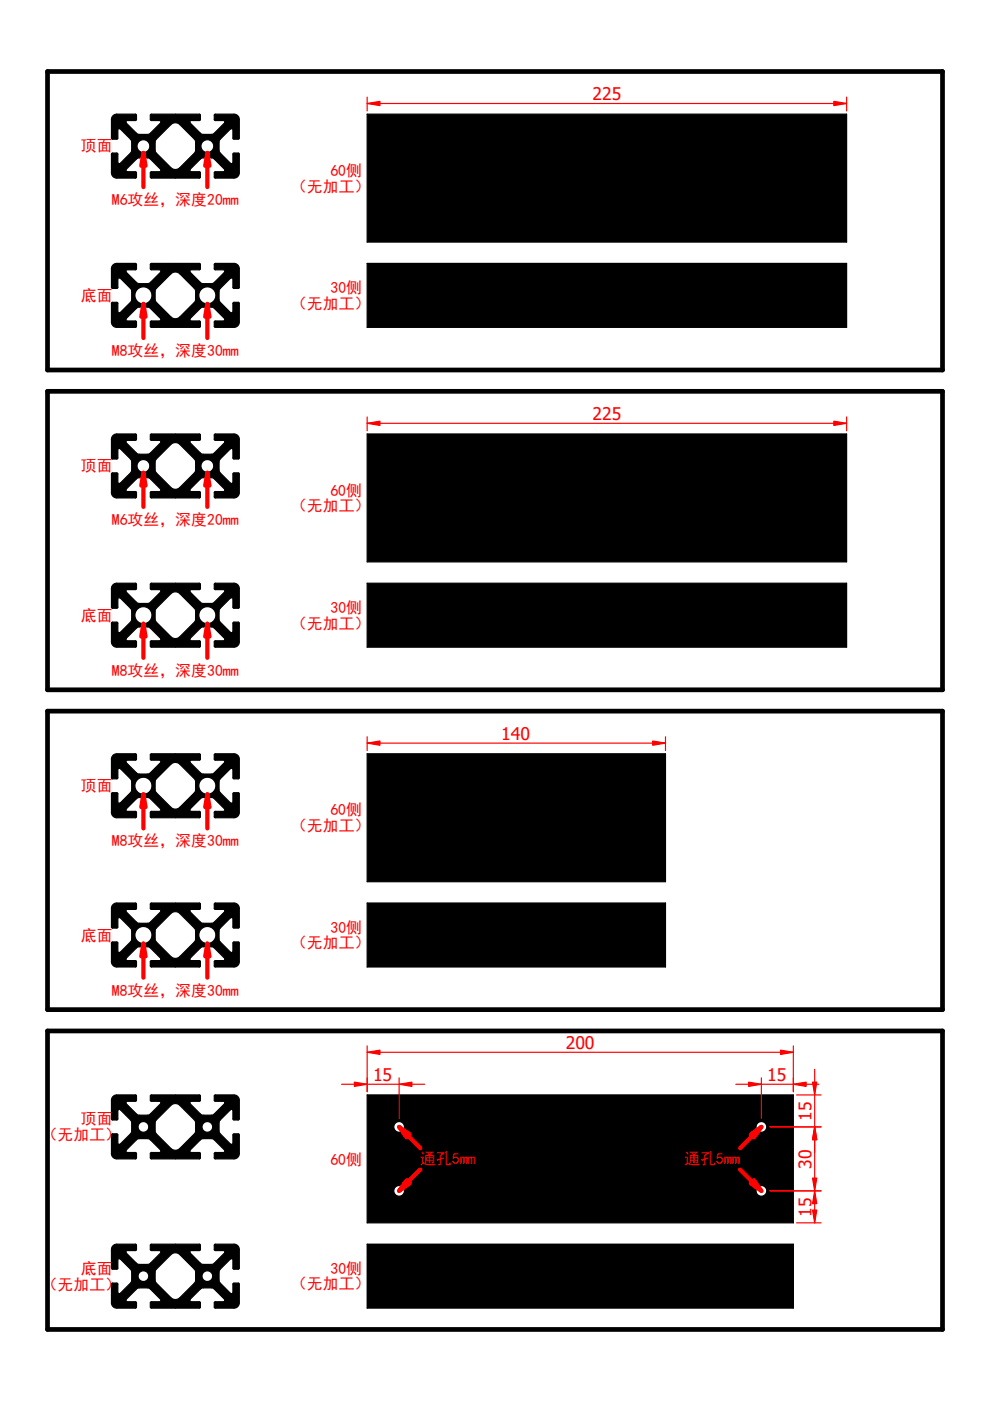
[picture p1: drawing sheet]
<svg xmlns="http://www.w3.org/2000/svg" width="210mm" height="297mm" viewBox="0 0 210 297" stroke-linecap="round" stroke-linejoin="round" font-family="sans-serif">
<g fill="none" stroke="#000" stroke-width=".25">
<path d="M24 24.5l.7-.3h4.1l.1 1.3-2 .1-.2 .1v.3l2.4 2.4 2.2 .1 .6-.2 2.2-2.3-.2-.4-1.9-.1-.1-1.1 .1-.2h10.3l.2 .2-.1 1.1-2 .1-.1 .1v.3l2.4 2.4 2.1 .1 .6-.2 2.3-2.3-.2-.4-2-.1v-1.2h4.6l.4 .4 .2 .5v4.2l-.2 .1-1.1-.1v-1.9l-.2-.2h-.3l-2.3 2.4-.2 2.2 .3 .5 2.3 2.3 .4-.2v-2h1.3l-.1 4.6-.4 .5-.5 .2-4.1-.1-.2-.1 .1-1.1 2-.1 .2-.2-.1-.3-2.4-2.3-2.1-.1-.6 .2-2.2 2.3 .1 .4 2 .1 .1 1.1-.2 .1-10.2 .1-.2-.2v-1.1l2-.1 .2-.2v-.3l-2.4-2.3-2.2-.1-.5 .2-2.3 2.3 .2 .4 1.9 .1 .1 1.2-4.1 .1-.5-.1-.5-.4-.2-.5v-4.2l.2-.1h1.1l.1 2 .2 .2h.3l2.3-2.4 .1-2.2-.2-.6-2.3-2.2-.4 .2-.1 1.9h-1.2l-.1-4.2zM36.2 26.4l.9-.4 .8 .3 3.3 3.2 .3 .5v1.9l-.2 .4-3.2 3.3-.8 .3h-.5l-.5-.3-3.2-3.2-.2-.4v-1.9l.1-.4zM24 56.2l.7-.4 4.1 .1 .1 1.2-2 .1-.2 .2v.3l2.4 2.3 2.2 .1 .6-.2 2.2-2.3-.2-.4h-1.9l-.1-1.1 .1-.2 10.3-.1 .2 .3-.1 1-2 .1-.1 .2v.3l2.4 2.3 2.1 .1 .6-.2 2.3-2.3-.2-.4-2-.1v-1.2l4.6 .1 .4 .3 .2 .5v4.2l-.2 .2-1.1-.1v-2l-.2-.2-.3 .1-2.3 2.3-.2 2.2 .3 .6 2.3 2.2 .4-.2v-1.9h1.3l-.1 4.6-.4 .4-.5 .2h-4.1l-.2-.2 .1-1.1 2-.1 .2-.1-.1-.3-2.4-2.4-2.1-.1-.6 .2-2.2 2.4 .1 .3 2 .1 .1 1.1-.2 .2h-10.2l-.2-.2v-1.1l2-.1 .2-.1v-.3l-2.4-2.4-2.2-.1-.5 .2-2.3 2.4 .2 .3 1.9 .1 .1 1.2-4.1 .1-.5-.1-.5-.4-.2-.5v-4.2l.2-.1 1.1 .1 .1 1.9 .2 .2h.3l2.3-2.4 .1-2.2-.2-.5-2.3-2.3-.4 .2-.1 2h-1.2l-.1-4.2zM36.2 58.1l.9-.4 .8 .2 3.3 3.3 .3 .5v1.8l-.2 .5-3.2 3.2-.8 .4-.5-.1-.5-.3-3.2-3.1-.2-.5v-1.9l.1-.4zM24 92.3l.7-.3h4.1l.1 1.3-2 .1-.2 .1v.3l2.4 2.4 2.2 .1 .6-.2 2.2-2.3-.2-.4-1.9-.1-.1-1.1 .1-.2h10.3l.2 .2-.1 1.1-2 .1-.1 .1v.3l2.4 2.4 2.1 .1 .6-.2 2.3-2.3-.2-.4-2-.1v-1.2h4.6l.4 .4 .2 .5v4.2l-.2 .1-1.1-.1v-1.9l-.2-.2h-.3l-2.3 2.4-.2 2.2 .3 .5 2.3 2.3 .4-.2v-2h1.3l-.1 4.6-.4 .5-.5 .2h-4.1l-.2-.2 .1-1.1 2-.1 .2-.2-.1-.3-2.4-2.3-2.1-.1-.6 .2-2.2 2.3 .1 .4 2 .1 .1 1.1-.2 .2h-10.2l-.2-.2v-1.1l2-.1 .2-.2v-.3l-2.4-2.3-2.2-.1-.5 .2-2.3 2.3 .2 .4 1.9 .1 .1 1.2-4.1 .1-.5-.1-.5-.4-.2-.5v-4.2l.2-.1h1.1l.1 2 .2 .2h.3l2.3-2.4 .1-2.2-.2-.6-2.3-2.2-.4 .2-.1 1.9h-1.2l-.1-4.1zM36.2 94.2l.9-.4 .8 .3 3.3 3.2 .3 .5v1.9l-.2 .4-3.2 3.3-.8 .3h-.5l-.5-.3-3.2-3.1-.2-.5v-1.9l.1-.4zM24 124l.7-.3h4.1l.1 1.2-2 .1-.2 .2v.3l2.4 2.3 2.2 .1 .6-.2 2.2-2.3-.2-.4h-1.9l-.1-1.1 .1-.2h10.3l.2 .2-.1 1-2 .1-.1 .2v.3l2.4 2.3 2.1 .1 .6-.2 2.3-2.3-.2-.4-2-.1v-1.2l4.6 .1 .4 .3 .2 .6v4.1l-.2 .2-1.1-.1v-2l-.2-.2-.3 .1-2.3 2.4-.2 2.1 .3 .6 2.3 2.2 .4-.1v-2h1.3l-.1 4.6-.4 .4-.5 .2h-4.1l-.2-.2 .1-1.1h2l.2-.2-.1-.3-2.4-2.4-2.1-.1-.6 .3-2.2 2.3 .1 .4h2l.1 1.1-.2 .2h-10.2l-.2-.2v-1.1h2l.2-.2v-.3l-2.4-2.4-2.2-.1-.5 .3-2.3 2.3 .2 .4h1.9l.1 1.3h-4.1l-.5-.1-.5-.4-.2-.5v-4.2l.2-.1 1.1 .1 .1 2 .2 .1h.3l2.3-2.4 .1-2.1-.2-.6-2.3-2.3-.4 .2-.1 2h-1.2l-.1-4.2zM36.2 125.9l.9-.4 .8 .2 3.3 3.3 .3 .5v1.9l-.2 .4-3.2 3.2-.8 .4-.5-.1-.5-.3-3.2-3.1-.2-.5v-1.9l.1-.4zM24 160.1l.7-.3 4.1 .1 .1 1.2-2 .1-.2 .1v.4l2.4 2.3 2.2 .1 .6-.2 2.2-2.3-.2-.4-1.9-.1-.1-1.1 .1-.2h10.3l.2 .2-.1 1.1-2 .1-.1 .1v.4l2.4 2.3 2.1 .1 .6-.2 2.3-2.3-.2-.4-2-.1v-1.2h4.6l.4 .4 .2 .5v4.2l-.2 .1-1.1-.1v-1.9l-.2-.2h-.3l-2.3 2.4-.2 2.2 .3 .6 2.3 2.2 .4-.2v-2h1.3l-.1 4.6-.4 .5-.5 .2h-4.1l-.2-.2 .1-1.1 2-.1 .2-.1-.1-.4-2.4-2.3-2.1-.1-.6 .2-2.2 2.3 .1 .4 2 .1 .1 1.1-.2 .2h-10.2l-.2-.2v-1.1l2-.1 .2-.1v-.4l-2.4-2.3-2.2-.1-.5 .2-2.3 2.3 .2 .4 1.9 .1 .1 1.2-4.1 .1-.5-.1-.5-.4-.2-.5v-4.2l.2-.1h1.1l.1 2 .2 .2h.3l2.3-2.4 .1-2.2-.2-.6-2.3-2.2-.4 .2-.1 1.9h-1.2l-.1-4.1zM36.2 162l.9-.3 .8 .2 3.3 3.2 .3 .5v1.9l-.2 .5-3.2 3.2-.8 .3h-.5l-.5-.3-3.2-3.1-.2-.5v-1.9l.1-.4zM24 191.8l.7-.3h4.1l.1 1.3h-2l-.2 .2v.3l2.4 2.3 2.2 .2 .6-.3 2.2-2.3-.2-.4h-1.9l-.1-1.1 .1-.2h10.3l.2 .2-.1 1-2 .1-.1 .2v.3l2.4 2.3 2.1 .2 .6-.3 2.3-2.3-.2-.4h-2v-1.3l4.6 .1 .4 .3 .2 .6v4.1l-.2 .2-1.1-.1v-2l-.2-.2-.3 .1-2.3 2.4-.2 2.1 .3 .6 2.3 2.2 .4-.1v-2h1.3l-.1 4.6-.4 .4-.5 .2h-4.1l-.2-.2 .1-1.1h2l.2-.2-.1-.3-2.4-2.4-2.1-.1-.6 .3-2.2 2.3 .1 .4h2l.1 1.1-.2 .2h-10.2l-.2-.2v-1.1h2l.2-.2v-.3l-2.4-2.4-2.2-.1-.5 .3-2.3 2.3 .2 .4h1.9l.1 1.3h-4.1l-.5-.1-.5-.3-.2-.6v-4.1l.2-.2 1.1 .1 .1 2 .2 .1h.3l2.3-2.4 .1-2.1-.2-.6-2.3-2.3-.4 .2-.1 2h-1.2l-.1-4.2zM36.2 193.7l.9-.4 .8 .2 3.3 3.3 .3 .5v1.9l-.2 .4-3.2 3.2-.8 .4-.5-.1-.5-.2-3.2-3.2-.2-.5v-1.8l.1-.5z"/>
<path d="M24 232.5l.7-.4 4.1 .1 .1 1.2-2 .1-.2 .2v.3l2.4 2.3 2.2 .1 .6-.2 2.2-2.3-.2-.4h-1.9l-.1-1.1 .1-.2 10.3-.1 .2 .3-.1 1-2 .1-.1 .2v.3l2.4 2.3 2.1 .1 .6-.2 2.3-2.3-.2-.4-2-.1v-1.2l4.6 .1 .4 .3 .2 .5v4.2l-.2 .2-1.1-.1v-2l-.2-.2-.3 .1-2.3 2.3-.2 2.2 .3 .6 2.3 2.2 .4-.2v-1.9h1.3l-.1 4.6-.4 .4-.5 .2h-4.1l-.2-.2 .1-1.1 2-.1 .2-.1-.1-.3-2.4-2.4-2.1-.1-.6 .2-2.2 2.3 .1 .4 2 .1 .1 1.1-.2 .2h-10.2l-.2-.2v-1.1l2-.1 .2-.1v-.3l-2.4-2.4-2.2-.1-.5 .2-2.3 2.3 .2 .4 1.9 .1 .1 1.2-4.1 .1-.5-.1-.5-.4-.2-.5v-4.2l.2-.1 1.1 .1 .1 1.9 .2 .2h.3l2.3-2.4 .1-2.2-.2-.5-2.3-2.3-.4 .2-.1 2h-1.2l-.1-4.2zM36.2 234.4l.9-.4 .8 .2 3.3 3.3 .3 .5v1.8l-.2 .5-3.2 3.2-.8 .4-.5-.1-.5-.3-3.2-3.1-.2-.5v-1.9l.1-.4zM24 264.1l.7-.3h4.1l.1 1.3h-2l-.2 .2v.3l2.4 2.4 2.2 .1 .6-.3 2.2-2.3-.2-.4h-1.9l-.1-1.1 .1-.2h10.3l.2 .2-.1 1.1h-2l-.1 .2v.3l2.4 2.4 2.1 .1 .6-.3 2.3-2.3-.2-.4h-2v-1.3l4.6 .1 .4 .3 .2 .6v4.2l-.2 .1-1.1-.1v-2l-.2-.1h-.3l-2.3 2.4-.2 2.1 .3 .6 2.3 2.3 .4-.2v-2h1.3l-.1 4.6-.4 .5-.5 .1h-4.1l-.2-.2 .1-1.1h2l.2-.2-.1-.3-2.4-2.3-2.1-.1-.6 .2-2.2 2.3 .1 .4 2 .1 .1 1-.2 .2h-10.2l-.2-.2v-1l2-.1 .2-.2v-.3l-2.4-2.3-2.2-.1-.5 .2-2.3 2.3 .2 .4h1.9l.1 1.3h-4.1l-.5-.1-.5-.3-.2-.6v-4.1l.2-.2 1.1 .1 .1 2 .2 .2 .3-.1 2.3-2.3 .1-2.2-.2-.6-2.3-2.2-.4 .1-.1 2h-1.2l-.1-4.2zM36.2 266l.9-.4 .8 .2 3.3 3.3 .3 .5v1.9l-.2 .4-3.2 3.3-.8 .3h-.5l-.5-.3-3.2-3.2-.2-.5v-1.8l.1-.5z"/>
<circle cx="30.4" cy="31" r="1.36"/>
<circle cx="44" cy="31" r="1.36"/>
<circle cx="30.4" cy="62.6" r="1.81"/>
<circle cx="44" cy="62.6" r="1.81"/>
<circle cx="30.4" cy="98.8" r="1.36"/>
<circle cx="44" cy="98.8" r="1.36"/>
<circle cx="30.4" cy="130.4" r="1.81"/>
<circle cx="44" cy="130.4" r="1.81"/>
<circle cx="30.4" cy="166.6" r="1.81"/>
<circle cx="44" cy="166.6" r="1.81"/>
<circle cx="30.4" cy="198.2" r="1.81"/>
<circle cx="44" cy="198.2" r="1.81"/>
</g>
<g fill="#000">
<path d="M24 24.5l-.4 .8v4.1l.2 .1h1.1l.1-2.1 .4-.1 2.4 2.4 .1 2.1-.2 .6-2.3 2.3-.4-.2-.1-2h-1.2l-.1 4.1a1.13 1.13 0 0 0 1.2 1.2l4.1-.1v-1.2l-2.1-.1-.1-.4 2.3-2.3 .6-.2 2.1 .1 2.4 2.4v.3l-.2 .1-2 .1v1l.2 .3 10.2-.1 .2-.1-.1-1.1-2-.1-.1-.4 2.4-2.4 2.1-.1 .6 .2 2.3 2.3-.2 .4-2 .1v1.2l4.1 .1a1.13 1.13 0 0 0 1.1-1.2v-4.1h-1.2l-.1 2-.4 .2-2.3-2.3-.3-.6 .1-2.1 2.4-2.4h.3l.2 .2v1.9l1.1 .1 .2-.1v-4.2a1.13 1.13 0 0 0-1.1-1l-4.1 .1v1.2l2 .1 .2 .3-2.3 2.4-.6 .2-2.1-.1-2.4-2.4v-.3l.2-.1 1.9-.1 .1-1.1-.2-.2h-10.3l-.1 .2v1.1l2.1 .1 .1 .3-2.3 2.4-.5 .2-2.1-.1-2.5-2.4v-.3l.2-.1 2-.1v-1.1l-.1-.2h-4.1zM29.1 31a1.36 1.36 0 0 0 2.7 0 1.36 1.36 0 0 0-2.7 0zM42.6 31a1.36 1.36 0 0 0 2.7 0 1.36 1.36 0 0 0-2.7 0zM36.2 26.4a1.35 1.35 0 0 1 1.9 0l3.2 3.2 .2 .5v1.8l-.2 .4-3.2 3.2a1.35 1.35 0 0 1-1.9 0l-3.1-3.1-.2-.6v-1.7l.1-.4z" fill-rule="evenodd"/>
<path d="M24 56.1l-.4 .8v4.1l.2 .2 1.1-.1 .1-2 .4-.2 2.4 2.4 .1 2.2-.2 .6-2.3 2.2-.4-.2-.1-1.9h-1.2l-.1 4.1a1.13 1.13 0 0 0 1.2 1.1l4.1-.1v-1.2l-2.1-.1-.1-.3 2.3-2.4 .6-.2 2.1 .1 2.4 2.4v.3l-.2 .2h-2v1.1l.2 .2h10.2l.2-.2-.1-1.1-2-.1-.1-.4 2.4-2.4 2.1-.1 .6 .3 2.3 2.3-.2 .4h-2v1.2l4.1 .1a1.13 1.13 0 0 0 1.1-1.1v-4.1h-1.2l-.1 2-.4 .1-2.3-2.3-.3-.5 .1-2.1 2.4-2.5h.3l.2 .2v2l1.1 .1 .2-.2v-4.1a1.13 1.13 0 0 0-1.1-1.1l-4.1 .1v1.2l2 .1 .2 .4-2.3 2.3-.6 .2-2.1-.1-2.4-2.3v-.4l.2-.1 1.9-.1 .1-1-.2-.3-10.3 .1-.1 .2v1l2.1 .1 .1 .4-2.3 2.3-.5 .2-2.1-.1-2.5-2.3v-.4l.2-.1 2-.1v-1l-.1-.2-4.1-.1zM36.2 58.1a1.35 1.35 0 0 1 1.9 0l3.2 3.1 .2 .6v1.8l-.2 .4-3.2 3.2a1.35 1.35 0 0 1-1.9 0l-3.1-3.2-.2-.5v-1.8l.1-.4zM28.6 62.6a1.81 1.81 0 0 0 3.6 0 1.81 1.81 0 0 0-3.6 0zM42.2 62.6a1.81 1.81 0 0 0 3.6 0 1.81 1.81 0 0 0-3.6 0z" fill-rule="evenodd"/>
<path d="M24 92.3l-.4 .8v4.1l.2 .1h1.1l.1-2.1 .4-.1 2.4 2.4 .1 2.1-.2 .7-2.3 2.2-.4-.2-.1-2h-1.2l-.1 4.1a1.13 1.13 0 0 0 1.2 1.2l4.1-.1v-1.2l-2.1-.1-.1-.3 2.3-2.4 .6-.2 2.1 .1 2.4 2.4v.3l-.2 .1-2 .1v1l.2 .3h10.2l.2-.2-.1-1.1-2-.1-.1-.4 2.4-2.4 2.1-.1 .6 .2 2.3 2.3-.2 .4-2 .1v1.2l4.1 .1a1.13 1.13 0 0 0 1.1-1.2v-4.1h-1.2l-.1 2.1-.4 .1-2.3-2.3-.3-.6 .1-2.1 2.4-2.4h.3l.2 .2v1.9l1.1 .1 .2-.1v-4.1a1.13 1.13 0 0 0-1.1-1.1l-4.1 .1v1.2l2 .1 .2 .3-2.3 2.4-.6 .2-2.1-.1-2.4-2.4v-.3l.2-.1 1.9-.1 .1-1.1-.2-.2h-10.3l-.1 .2v1.1l2.1 .1 .1 .3-2.3 2.4-.5 .2-2.1-.1-2.5-2.4v-.3l.2-.1 2-.1v-1.1l-.1-.2h-4.1zM29.1 98.8a1.36 1.36 0 0 0 2.7 0 1.36 1.36 0 0 0-2.7 0zM42.6 98.8a1.36 1.36 0 0 0 2.7 0 1.36 1.36 0 0 0-2.7 0zM36.2 94.2a1.35 1.35 0 0 1 1.9 0l3.2 3.2 .2 .5v1.8l-.2 .4-3.2 3.2a1.35 1.35 0 0 1-1.9 0l-3.1-3.1-.2-.6v-1.7l.1-.4z" fill-rule="evenodd"/>
<path d="M24 124l-.4 .7v4.1l.2 .2 1.1-.1 .1-2 .4-.2 2.4 2.5 .1 2.1-.2 .6-2.3 2.2-.4-.2-.1-1.9h-1.2l-.1 4.1a1.13 1.13 0 0 0 1.2 1.1h4.1v-1.3l-2.1-.1-.1-.3 2.3-2.4 .6-.2 2.1 .1 2.4 2.4v.3l-.2 .2h-2v1.1l.2 .2h10.2l.2-.2-.1-1.1-2-.1-.1-.4 2.4-2.4 2.1-.1 .6 .3 2.3 2.3-.2 .4h-2v1.2l4.1 .1a1.13 1.13 0 0 0 1.1-1.1v-4.1h-1.2l-.1 2-.4 .1-2.3-2.2-.3-.6 .1-2.1 2.4-2.5h.3l.2 .2v2l1.1 .1 .2-.2v-4.1a1.13 1.13 0 0 0-1.1-1h-4.1v1.2l2 .1 .2 .4-2.3 2.3-.6 .2h-2.1l-2.4-2.4v-.3l.2-.2 1.9-.1 .1-1-.2-.2h-10.3l-.1 .2v1l2.1 .1 .1 .4-2.3 2.3-.5 .2h-2.1l-2.5-2.4v-.3l.2-.2 2-.1v-1l-.1-.2h-4.1zM36.2 125.9a1.35 1.35 0 0 1 1.9 0l3.2 3.1 .2 .6v1.8l-.2 .4-3.2 3.2a1.35 1.35 0 0 1-1.9 0l-3.1-3.1-.2-.6v-1.8l.1-.4zM28.6 130.4a1.81 1.81 0 0 0 3.6 0 1.81 1.81 0 0 0-3.6 0zM42.2 130.4a1.81 1.81 0 0 0 3.6 0 1.81 1.81 0 0 0-3.6 0z" fill-rule="evenodd"/>
<path d="M24 160.1l-.4 .8v4.1l.2 .1h1.1l.1-2.1 .4-.1 2.4 2.4 .1 2.1-.2 .7-2.3 2.2-.4-.2-.1-2h-1.2l-.1 4.1a1.13 1.13 0 0 0 1.2 1.2l4.1-.1v-1.2l-2.1-.1-.1-.3 2.3-2.4 .6-.2 2.1 .1 2.4 2.4v.3l-.2 .1-2 .1v1.1l.2 .2h10.2l.2-.2-.1-1.1-2-.1-.1-.4 2.4-2.4 2.1-.1 .6 .2 2.3 2.4-.2 .3-2 .1v1.2l4.1 .1a1.13 1.13 0 0 0 1.1-1.2v-4.1h-1.2l-.1 2.1-.4 .1-2.3-2.3-.3-.6 .1-2.1 2.4-2.4h.3l.2 .2v2h1.1l.2-.1v-4.1a1.13 1.13 0 0 0-1.1-1.1l-4.1 .1v1.2l2 .1 .2 .3-2.3 2.4-.6 .2-2.1-.1-2.4-2.4v-.3l.2-.1 1.9-.1 .1-1.1-.2-.2h-10.3l-.1 .2v1.1l2.1 .1 .1 .3-2.3 2.4-.5 .2-2.1-.1-2.5-2.4v-.3l.2-.1 2-.1v-1.1l-.1-.2h-4.1zM36.2 162a1.35 1.35 0 0 1 1.9 0l3.2 3.2 .2 .6v1.7l-.2 .4-3.2 3.3a1.35 1.35 0 0 1-1.9 0l-3.1-3.2-.2-.6v-1.7l.1-.4zM28.6 166.6a1.81 1.81 0 0 0 3.6 0 1.81 1.81 0 0 0-3.6 0zM42.2 166.6a1.81 1.81 0 0 0 3.6 0 1.81 1.81 0 0 0-3.6 0z" fill-rule="evenodd"/>
<path d="M24 191.8l-.4 .7v4.1l.2 .2 1.1-.1 .1-2 .4-.1 2.4 2.4 .1 2.1-.2 .6-2.3 2.2-.4-.2-.1-1.9h-1.2l-.1 4.1a1.13 1.13 0 0 0 1.2 1.1h4.1v-1.3h-2.1l-.1-.4 2.3-2.4 .6-.2 2.1 .1 2.4 2.4v.3l-.2 .2h-2v1.1l.2 .2h10.2l.2-.2-.1-1.1h-2l-.1-.5 2.4-2.4 2.1-.1 .6 .3 2.3 2.3-.2 .4h-2v1.2l4.1 .1a1.13 1.13 0 0 0 1.1-1.1v-4.1h-1.2l-.1 2-.4 .1-2.3-2.2-.3-.6 .1-2.1 2.4-2.4h.3l.2 .1v2l1.1 .1 .2-.2v-4.1a1.13 1.13 0 0 0-1.1-1h-4.1v1.2l2 .1 .2 .4-2.3 2.3-.6 .3-2.1-.1-2.4-2.4v-.3l.2-.2h1.9l.1-1.1-.2-.2h-10.3l-.1 .2v1l2.1 .1 .1 .4-2.3 2.3-.5 .3-2.1-.1-2.5-2.4v-.3l.2-.2h2v-1.1l-.1-.2h-4.1zM36.2 193.7a1.35 1.35 0 0 1 1.9 0l3.2 3.1 .2 .6v1.8l-.2 .4-3.2 3.2a1.35 1.35 0 0 1-1.9 0l-3.1-3.1-.2-.6v-1.8l.1-.4zM28.6 198.2a1.81 1.81 0 0 0 3.6 0 1.81 1.81 0 0 0-3.6 0zM42.2 198.2a1.81 1.81 0 0 0 3.6 0 1.81 1.81 0 0 0-3.6 0z" fill-rule="evenodd"/>
</g>
<path d="M44 64.4l.4 2.7h-.9z" fill="#f00"/>
<path d="M44 64.4l.4 2.7h-.9z" fill="#f00" stroke="#f00" stroke-width=".9"/>
<path d="M44 64.4v7.3" fill="none" stroke="#f00" stroke-width=".9"/>
<path d="M30.4 64.4l.5 2.7h-.9z" fill="#f00"/>
<path d="M30.4 64.4l.5 2.7h-.9z" fill="#f00" stroke="#f00" stroke-width=".9"/>
<path d="M30.4 64.4v7.3" fill="none" stroke="#f00" stroke-width=".9"/>
<path d="M44 32.4l.4 2.7h-.9z" fill="#f00"/>
<path d="M44 32.4l.4 2.7h-.9z" fill="#f00" stroke="#f00" stroke-width=".9"/>
<path d="M44 32.4v7.3" fill="none" stroke="#f00" stroke-width=".9"/>
<path d="M30.4 32.4l.5 2.7h-.9z" fill="#f00"/>
<path d="M30.4 32.4l.5 2.7h-.9z" fill="#f00" stroke="#f00" stroke-width=".9"/>
<path d="M30.4 32.4v7.3" fill="none" stroke="#f00" stroke-width=".9"/>
<path d="M44 132.2l.4 2.8h-.9z" fill="#f00"/>
<path d="M44 132.2l.4 2.8h-.9z" fill="#f00" stroke="#f00" stroke-width=".9"/>
<path d="M44 132.2v7.3" fill="none" stroke="#f00" stroke-width=".9"/>
<path d="M30.4 132.2l.5 2.8h-.9z" fill="#f00"/>
<path d="M30.4 132.2l.5 2.8h-.9z" fill="#f00" stroke="#f00" stroke-width=".9"/>
<path d="M30.4 132.2v7.3" fill="none" stroke="#f00" stroke-width=".9"/>
<path d="M44 100.2l.4 2.7h-.9z" fill="#f00"/>
<path d="M44 100.2l.4 2.7h-.9z" fill="#f00" stroke="#f00" stroke-width=".9"/>
<path d="M44 100.2v7.3" fill="none" stroke="#f00" stroke-width=".9"/>
<path d="M30.4 100.2l.5 2.7h-.9z" fill="#f00"/>
<path d="M30.4 100.2l.5 2.7h-.9z" fill="#f00" stroke="#f00" stroke-width=".9"/>
<path d="M30.4 100.2v7.3" fill="none" stroke="#f00" stroke-width=".9"/>
<path d="M44 200l.4 2.8h-.9z" fill="#f00"/>
<path d="M44 200l.4 2.8h-.9z" fill="#f00" stroke="#f00" stroke-width=".9"/>
<path d="M44 200v7.3" fill="none" stroke="#f00" stroke-width=".9"/>
<path d="M30.4 200l.5 2.8h-.9z" fill="#f00"/>
<path d="M30.4 200l.5 2.8h-.9z" fill="#f00" stroke="#f00" stroke-width=".9"/>
<path d="M30.4 200v7.3" fill="none" stroke="#f00" stroke-width=".9"/>
<path d="M44 168.4l.4 2.7h-.9z" fill="#f00"/>
<path d="M44 168.4l.4 2.7h-.9z" fill="#f00" stroke="#f00" stroke-width=".9"/>
<path d="M44 168.4v7.2" fill="none" stroke="#f00" stroke-width=".9"/>
<path d="M30.4 168.4l.5 2.7h-.9z" fill="#f00"/>
<path d="M30.4 168.4l.5 2.7h-.9z" fill="#f00" stroke="#f00" stroke-width=".9"/>
<path d="M30.4 168.4v7.2" fill="none" stroke="#f00" stroke-width=".9"/>
<g fill="none" stroke="#000" stroke-width=".25">
<path d="M77.8 24.2h101.7v27.1h-101.7zM77.8 55.8h101.7v13.6h-101.7zM77.8 92h101.7v27.1h-101.7zM77.8 123.7h101.7v13.5h-101.7zM77.8 159.8h63.3v27.1h-63.3zM77.8 191.5h63.3v13.5h-63.3zM77.8 232.1h90.4v27.2h-90.4zM77.8 263.8h90.4v13.5h-90.4z"/>
<circle cx="30.4" cy="238.9" r="1.13"/>
<circle cx="44" cy="238.9" r="1.13"/>
<circle cx="84.6" cy="238.9" r="1.13"/>
<circle cx="161.4" cy="238.9" r="1.13"/>
<circle cx="84.6" cy="252.5" r="1.13"/>
<circle cx="161.4" cy="252.5" r="1.13"/>
<circle cx="30.4" cy="270.6" r="1.13"/>
<circle cx="44" cy="270.6" r="1.13"/>
</g>
<g fill="#000">
<path d="M77.8 24.2v27.1h101.7v-27.1zM77.8 55.8v13.6h101.7v-13.6z" fill-rule="evenodd"/>
<path d="M77.8 92v27.1h101.7v-27.1zM77.8 123.7v13.5h101.7v-13.5z" fill-rule="evenodd"/>
<path d="M77.8 191.5v13.5h63.3v-13.5zM77.8 159.8v27.1h63.3v-27.1z" fill-rule="evenodd"/>
<path d="M23.9 232.5l.8-.4 4.1 .1 .1 .2v1l-2.1 .1-.1 .4 2.4 2.4 2.2 .1 .6-.2 2.2-2.3-.2-.4-2-.1v-1l.1-.2 10.3-.1 .2 .3-.1 1-2 .1-.1 .4 2.4 2.4 2.1 .1 .6-.2 2.3-2.3-.2-.4-2-.1v-1.2l4.2-.1a1.13 1.13 0 0 1 1 1.2v4.1h-1.2l-.1-2-.4-.2-2.3 2.3-.3 .6 .1 2.1 2.4 2.4h.3l.2-.2v-1.9l1.1-.1 .2 .1v4.2a1.13 1.13 0 0 1-1.1 1l-4.1-.1v-1.2l2-.1 .2-.3-2.3-2.4-.6-.2-2.1 .1-2.4 2.4v.3l.2 .1 1.9 .1 .1 1.1-.2 .2h-10.3l-.1-.2v-1.1l2.1-.1 .1-.4-2.4-2.4-2.1-.1-.7 .3-2.2 2.3 .2 .3 2 .1v1.2l-4.1 .1a1.13 1.13 0 0 1-1.2-1.1l.1-4.1h1.2l.1 2 .3 .1 2.4-2.2 .2-.6-.1-2.1-2.4-2.5h-.3l-.1 .2-.1 2-1 .1-.2-.2-.1-4.1zM29.3 238.9a1.13 1.13 0 0 0 2.2 0 1.13 1.13 0 0 0-2.2 0zM42.8 238.9a1.15 1.15 0 0 0 2.3 0 1.15 1.15 0 0 0-2.3 0zM36.2 234.4l-3.1 3.1-.2 .6v1.8l.1 .4 3.2 3.2a1.35 1.35 0 0 0 1.9 0l3.2-3.2 .2-.5v-1.8l-.2-.4-3.2-3.2a1.35 1.35 0 0 0-1.9 0z" fill-rule="evenodd"/>
<path d="M24 264.1l-.4 .7v4.2l.2 .1 1.1-.1 .1-2 .4-.1 2.4 2.4 .1 2.1-.2 .6-2.3 2.3-.4-.2-.1-2h-1.2l-.1 4.1a1.13 1.13 0 0 0 1.2 1.1h4.1v-1.2l-2.1-.1-.1-.4 2.3-2.3 .6-.2 2.1 .1 2.4 2.3v.4l-.2 .1-2 .1v1l.2 .2h10.2l.2-.2-.1-1-2-.1-.1-.4 2.4-2.4 2.1-.1 .6 .2 2.3 2.3-.2 .4-2 .1v1.2h4.1a1.13 1.13 0 0 0 1.1-1.1v-4.1h-1.2l-.1 2-.4 .2-2.3-2.3-.3-.6 .1-2.1 2.4-2.4h.3l.2 .2v1.9l1.1 .1 .2-.1v-4.2a1.13 1.13 0 0 0-1.1-1h-4.1v1.3l2 .1 .2 .3-2.3 2.4-.6 .2-2.1-.1-2.4-2.4v-.3l.2-.2h1.9l.1-1.1-.2-.2h-10.3l-.1 .2v1.1l2.1 .1 .1 .3-2.3 2.4-.5 .2-2.1-.1-2.5-2.4v-.3l.2-.2h2v-1.1l-.1-.2h-4.1zM42.8 270.6a1.15 1.15 0 0 0 2.3 0 1.15 1.15 0 0 0-2.3 0zM29.3 270.6a1.13 1.13 0 0 0 2.2 0 1.13 1.13 0 0 0-2.2 0zM36.2 266a1.35 1.35 0 0 1 1.9 0l3.2 3.1 .2 .6v1.8l-.2 .4-3.2 3.2a1.35 1.35 0 0 1-1.9 0l-3.1-3.1-.2-.6v-1.8l.1-.4z" fill-rule="evenodd"/>
</g>
<path d="M77.8 20.6v2.9M77.8 21.9h101.7M179.5 20.6v2.9" fill="none" stroke="#f00" stroke-width=".25"/>
<path d="M77.8 21.9l2.8-.4v.9z" fill="#f00"/>
<path d="M77.8 21.9l2.8-.4v.9z" fill="#f00" stroke="#f00" stroke-width=".25"/>
<path d="M176.8 21.5l2.7 .4-2.7 .5z" fill="#f00"/>
<path d="M176.8 21.5l2.7 .4-2.7 .5z" fill="#f00" stroke="#f00" stroke-width=".25"/>
<path d="M77.8 88.4v2.9M77.8 89.7h101.7M179.5 88.4v2.9" fill="none" stroke="#f00" stroke-width=".25"/>
<path d="M77.8 89.7l2.8-.4v.9z" fill="#f00"/>
<path d="M77.8 89.7l2.8-.4v.9z" fill="#f00" stroke="#f00" stroke-width=".25"/>
<path d="M176.8 89.3l2.7 .4-2.7 .5z" fill="#f00"/>
<path d="M176.8 89.3l2.7 .4-2.7 .5z" fill="#f00" stroke="#f00" stroke-width=".25"/>
<path d="M77.8 156.2v2.9M77.8 157.6h63.3M141.1 156.2v2.9" fill="none" stroke="#f00" stroke-width=".25"/>
<path d="M77.8 157.6l2.8-.5v.9z" fill="#f00"/>
<path d="M77.8 157.6l2.8-.5v.9z" fill="#f00" stroke="#f00" stroke-width=".25"/>
<path d="M138.4 157.1l2.7 .5-2.7 .4z" fill="#f00"/>
<path d="M138.4 157.1l2.7 .5-2.7 .4z" fill="#f00" stroke="#f00" stroke-width=".25"/>
<path d="M77.8 221.7v9.8M77.8 223.1h90.4M168.2 221.7v9.8" fill="none" stroke="#f00" stroke-width=".25"/>
<path d="M77.8 223.1l2.8-.4v.9z" fill="#f00"/>
<path d="M77.8 223.1l2.8-.4v.9z" fill="#f00" stroke="#f00" stroke-width=".25"/>
<path d="M165.5 222.7l2.7 .4-2.7 .5z" fill="#f00"/>
<path d="M165.5 222.7l2.7 .4-2.7 .5z" fill="#f00" stroke="#f00" stroke-width=".25"/>
<g fill="#000">
<path d="M77.8 232.1v27.2h90.4v-27.2zM83.5 238.9a1.15 1.15 0 0 0 2.3 0 1.15 1.15 0 0 0-2.3 0zM83.5 252.5a1.15 1.15 0 0 0 2.3 0 1.15 1.15 0 0 0-2.3 0zM160.3 252.5a1.15 1.15 0 0 0 2.3 0 1.15 1.15 0 0 0-2.3 0zM160.3 238.9a1.15 1.15 0 0 0 2.3 0 1.15 1.15 0 0 0-2.3 0z" fill-rule="evenodd"/>
<path d="M77.8 263.8h90.4v13.5h-90.4z" fill-rule="evenodd"/>
</g>
<path d="M72.4 229.9h17.6" fill="none" stroke="#f00" stroke-width=".25"/>
<path d="M75.1 229.4l2.7 .5-2.7 .4z" fill="#f00"/>
<path d="M75.1 229.4l2.7 .5-2.7 .4z" fill="#f00" stroke="#f00" stroke-width=".25"/>
<path d="M84.6 229.9l2.7-.5v.9z" fill="#f00"/>
<path d="M84.6 229.9l2.7-.5v.9z" fill="#f00" stroke="#f00" stroke-width=".25"/>
<path d="M77.8 228.5v3M84.6 228.5v8.6M156 229.9h17.6" fill="none" stroke="#f00" stroke-width=".25"/>
<path d="M168.2 229.9l2.7-.5v.9z" fill="#f00"/>
<path d="M168.2 229.9l2.7-.5v.9z" fill="#f00" stroke="#f00" stroke-width=".25"/>
<path d="M158.7 229.4l2.7 .5-2.7 .4z" fill="#f00"/>
<path d="M158.7 229.4l2.7 .5-2.7 .4z" fill="#f00" stroke="#f00" stroke-width=".25"/>
<path d="M161.4 228.5v8.6M168.2 228.5v3M172.7 226.7v17.7" fill="none" stroke="#f00" stroke-width=".25"/>
<path d="M172.3 229.4h.9l-.5 2.7z" fill="#f00"/>
<path d="M172.3 229.4h.9l-.5 2.7z" fill="#f00" stroke="#f00" stroke-width=".25"/>
<path d="M172.7 238.9l.5 2.7h-.9z" fill="#f00"/>
<path d="M172.7 238.9l.5 2.7h-.9z" fill="#f00" stroke="#f00" stroke-width=".25"/>
<path d="M163.2 238.9h10.9M168.9 232.1h5.2M172.7 238.9v13.6" fill="none" stroke="#f00" stroke-width=".25"/>
<path d="M172.7 238.9l.5 2.7h-.9z" fill="#f00"/>
<path d="M172.7 238.9l.5 2.7h-.9z" fill="#f00" stroke="#f00" stroke-width=".25"/>
<path d="M172.3 249.8h.9l-.5 2.7z" fill="#f00"/>
<path d="M172.3 249.8h.9l-.5 2.7z" fill="#f00" stroke="#f00" stroke-width=".25"/>
<path d="M163.2 238.9h10.9M163.2 252.5h10.9M172.7 252.5v6.8" fill="none" stroke="#f00" stroke-width=".25"/>
<path d="M172.7 252.5l.5 2.7h-.9z" fill="#f00"/>
<path d="M172.7 252.5l.5 2.7h-.9z" fill="#f00" stroke="#f00" stroke-width=".25"/>
<path d="M172.3 256.6h.9l-.5 2.7z" fill="#f00"/>
<path d="M172.3 256.6h.9l-.5 2.7z" fill="#f00" stroke="#f00" stroke-width=".25"/>
<path d="M163.2 252.5h10.9M168.9 259.3h5.2" fill="none" stroke="#f00" stroke-width=".25"/>
<path d="M84.6 238.9l2.3 1.6-.7 .7z" fill="#f00"/>
<path d="M84.6 238.9l2.3 1.6-.7 .7z" fill="#f00" stroke="#f00" stroke-width=".9"/>
<path d="M84.6 238.9l4.5 4.5" fill="none" stroke="#f00" stroke-width=".9"/>
<path d="M86.2 250.2l.7 .7-2.3 1.6z" fill="#f00"/>
<path d="M86.2 250.2l.7 .7-2.3 1.6z" fill="#f00" stroke="#f00" stroke-width=".9"/>
<path d="M89.1 248l-4.5 4.5" fill="none" stroke="#f00" stroke-width=".9"/>
<path d="M159.2 240.5l2.2-1.6-1.6 2.3z" fill="#f00"/>
<path d="M159.2 240.5l2.2-1.6-1.6 2.3z" fill="#f00" stroke="#f00" stroke-width=".9"/>
<path d="M161.4 238.9l-4.5 4.5" fill="none" stroke="#f00" stroke-width=".9"/>
<path d="M159.8 250.2l1.6 2.3-2.2-1.6z" fill="#f00"/>
<path d="M159.8 250.2l1.6 2.3-2.2-1.6z" fill="#f00" stroke="#f00" stroke-width=".9"/>
<path d="M156.9 248l4.5 4.5" fill="none" stroke="#f00" stroke-width=".9"/>
<path d="M10.1 15.2h189.7v63.2h-189.7zM10.1 83h189.7v63.3h-189.7zM10.1 150.8h189.7v63.3h-189.7zM10.1 218.6h189.7v63.3h-189.7z" fill="none" stroke="#000" stroke-width="1"/>
<g font-size="3.7" fill="#f00">
<text x="125.6" y="21.3">225</text>
<text x="125.6" y="89.1">225</text>
<text x="106.3" y="156.9">140</text>
<text x="119.9" y="222.4">200</text>
<text x="79.1" y="229.2">15</text>
<text x="162.7" y="229.2">15</text>
<text x="172" y="237.7" transform="rotate(-90 172 237.7)">15</text>
<text x="172" y="247.8" transform="rotate(-90 172 247.8)">30</text>
<text x="172" y="258" transform="rotate(-90 172 258)">15</text>
</g>
<g font-size="3.3" fill="#f00">
<text x="17.2" y="32.1">顶面</text>
<text x="61.7" y="40.6">（无加工）</text>
<text x="70" y="37.3">60侧</text>
<text x="23.7" y="43.5">M6攻丝，深度20mm</text>
<text x="17.2" y="63.8">底面</text>
<text x="61.7" y="65.5">（无加工）</text>
<text x="70.1" y="62.1">30侧</text>
<text x="23.7" y="75.5">M8攻丝，深度30mm</text>
<text x="17.2" y="99.9">顶面</text>
<text x="70" y="105.1">60侧</text>
<text x="23.7" y="111.3">M6攻丝，深度20mm</text>
<text x="61.7" y="108.4">（无加工）</text>
<text x="17.2" y="131.6">底面</text>
<text x="70.1" y="129.9">30侧</text>
<text x="61.7" y="133.3">（无加工）</text>
<text x="23.7" y="143.3">M8攻丝，深度30mm</text>
<text x="17.2" y="167.7">顶面</text>
<text x="70" y="172.9">60侧</text>
<text x="23.7" y="179.5">M8攻丝，深度30mm</text>
<text x="61.7" y="176.2">（无加工）</text>
<text x="70.1" y="197.7">30侧</text>
<text x="17.2" y="199.5">底面</text>
<text x="61.7" y="201.1">（无加工）</text>
<text x="23.7" y="211.1">M8攻丝，深度30mm</text>
<text x="17.2" y="238.4">顶面</text>
<text x="8.9" y="241.8">（无加工）</text>
<text x="70" y="246.9">60侧</text>
<text x="89.1" y="246.9">通孔5mm</text>
<text x="145.1" y="246.9">通孔5mm</text>
<text x="8.9" y="273.5">（无加工）</text>
<text x="17.2" y="270.1">底面</text>
<text x="61.7" y="273.4">（无加工）</text>
<text x="70.1" y="270">30侧</text>
</g>
</svg>
